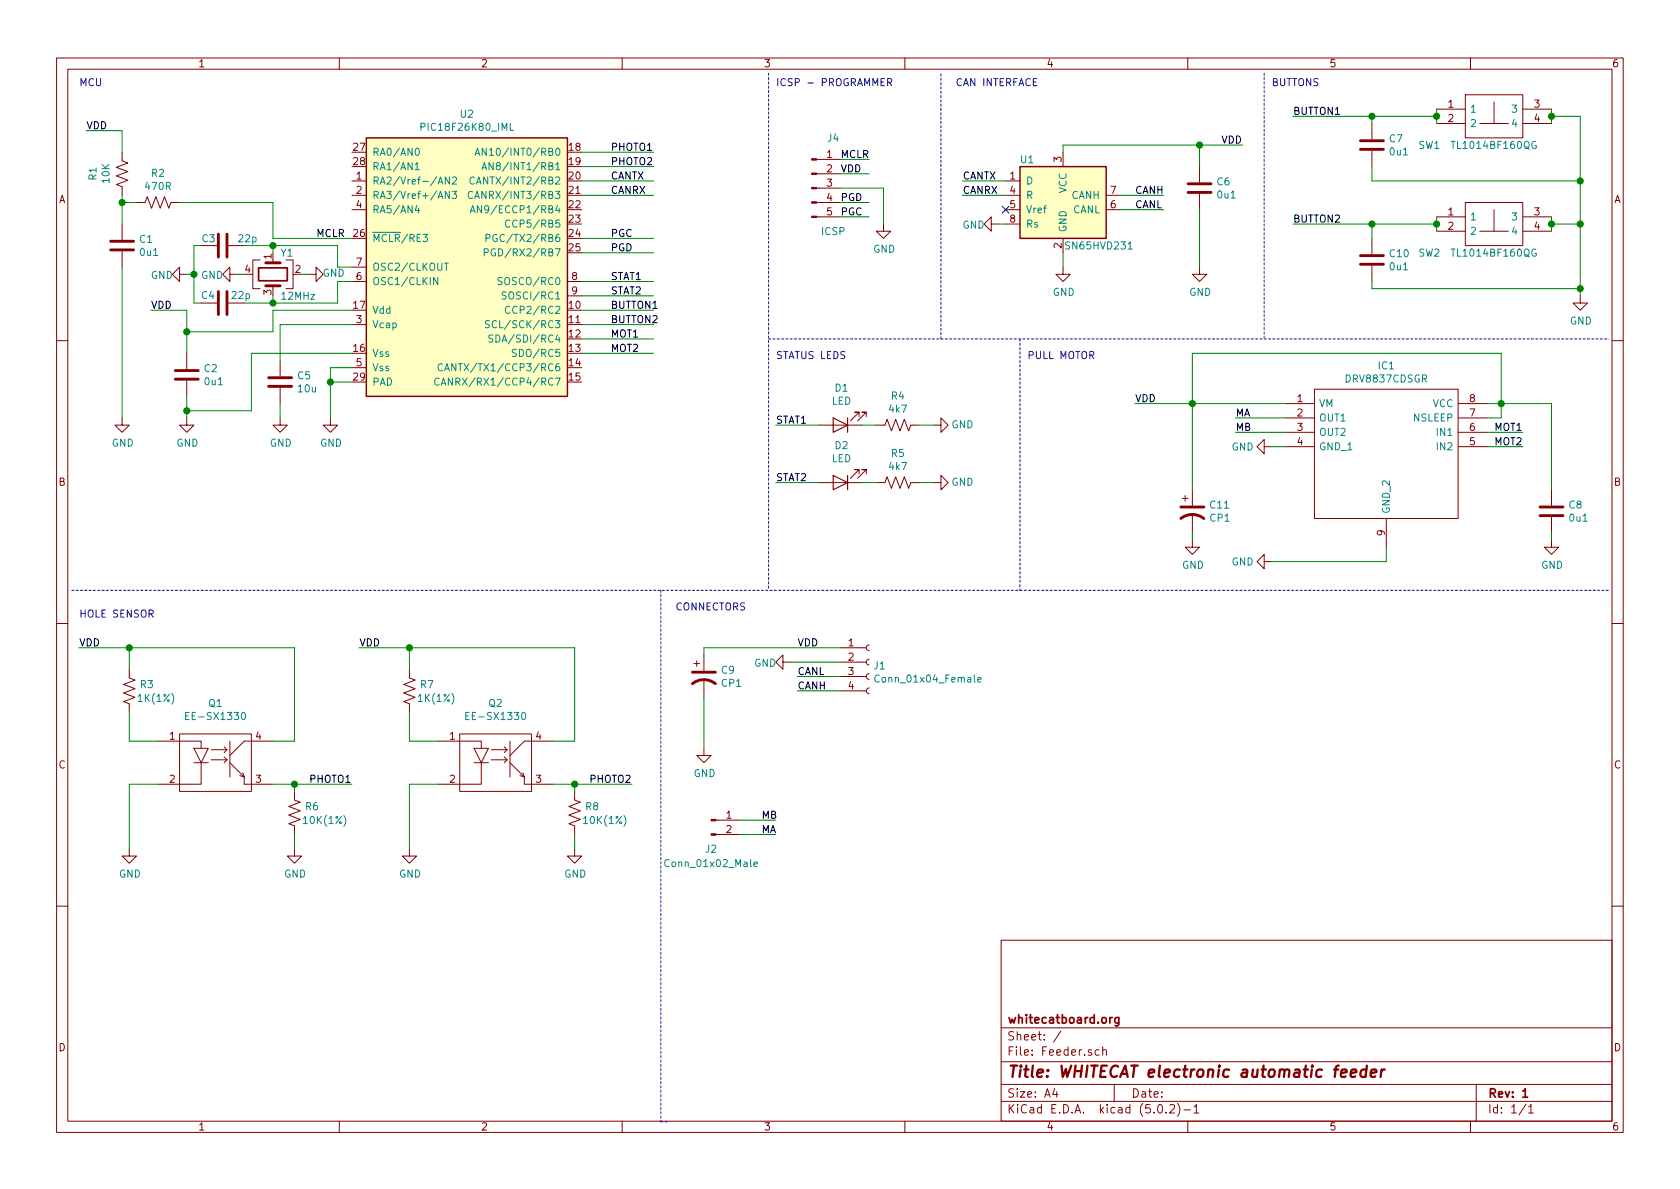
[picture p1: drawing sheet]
<svg xmlns="http://www.w3.org/2000/svg" width="297mm" height="210mm" viewBox="0 0 297 210" stroke-linecap="round" stroke-linejoin="round" font-family="sans-serif">
<g fill="none" stroke="#840000" stroke-width=".18">
<path d="M10 10.3h277v189.9h-277zM12 12.2h273v186.1h-273zM60 10.3v1.9M110 10.3v1.9M160 10.3v1.9M210 10.3v1.9M254 19.3h5.1M259.1 16.8h10.1v7.6h-10.1zM260 10.3v1.9M264.2 18v3.8M269.2 19.3h5.1M21.6 26.9v1.5l1 .4-2 .8 2 .7-2 .8 2 .8-2 .7 1 .4v1.5"/>
<path d="M21.6 39.6v2.8M24.1 35.8h1.6l.3-1 .8 2 .8-2 .7 2 .8-2 .7 2 .4-1h1.5M62.2 32h2.6M62.2 34.5h2.6M62.2 37.1h2.6M144.4 38.3h4.2M144.4 35.8h4.2M144.4 33.3h4.2M144.4 30.7h4.2M144.4 28.2h4.2M156.2 39.6v1.3h1.3l-1.3 1.3-1.3-1.3h1.3M175.3 39.6v-1.3l-1.3 1.3 1.3 1.3v-1.3h1.2"/>
<path d="M177.8 32h2.5M177.8 34.5h2.5M177.8 37.1h2.5M177.8 39.6h2.5M188 26.9v2.6M195.6 34.5h2.5M195.6 37.1h2.5M212.1 29.5v2.8M212.1 34.3v2.8M242.6 21.8v2.8M242.6 26.7v2.8M254 38.3h5.1"/>
<path d="M254 21.8h5.1M259.1 35.8h10.1v7.6h-10.1zM261.6 21.8h5.1M264.2 37.1v3.8M269.2 38.3h5.1M269.2 21.8h5.1M21.6 44.4v2.8M31.7 48.5v-1.3l-1.2 1.3 1.2 1.3v-1.3h1.3M35.6 53.6h2.8M40.4 43.4h2.8M40.4 53.6h2.8M40.6 48.5v-1.3l-1.2 1.3 1.2 1.3v-1.3h1.3"/>
<path d="M46 46h-1.3v5h1.3M48.3 46v.5M48.3 50.5v.5M50.5 46h1.3v5h-1.3M54.6 48.5h1.3v-1.3l1.2 1.3-1.2 1.3v-1.3M62.2 57.4h2.6M62.2 49.8h2.6M62.2 47.2h2.6M100.3 49.8h2.6M100.3 52.3h2.6M188 47.2v1.3h1.2l-1.2 1.3-1.3-1.3h1.3M188 42.2v2.5"/>
<path d="M212.1 47.2v1.3h1.3l-1.3 1.3-1.3-1.3h1.3M242.6 42.2v2.8M242.6 47v2.8M254 40.9h5.1M261.6 40.9h5.1M269.2 40.9h5.1M279.4 52.3v1.3h1.3l-1.3 1.3-1.3-1.3h1.3M10 60.2h2M21.6 73.9v1.3h1.3l-1.3 1.2-1.3-1.2h1.3M33 73.9v1.3h1.3l-1.3 1.2-1.3-1.2h1.3M33 62.5v2.8M33 67.3v2.8"/>
<path d="M49.5 73.9v1.3h1.3l-1.3 1.2-1.2-1.2h1.2M49.5 63.7v2.8M49.5 68.6v2.8M58.4 73.9v1.3h1.3l-1.3 1.2-1.3-1.2h1.3M62.2 65h2.6M144.8 75.2h7.6M151.9 73.7v-.8h-.8h.8l-1.5 1.5M153.2 73.7v-.8h-.8h.8l-1.6 1.5M154.9 75.2h1.6l.3-1 .8 2 .8-2 .7 2 .8-2 .8 2 .3-1h1.6M165.1 75.2h1.3v-1.3l1.2 1.3-1.2 1.2v-1.2M223.5 79v-1.3l-1.3 1.3 1.3 1.3v-1.3h1.3M227.3 71.4h5.1"/>
<path d="M227.3 73.9h5.1M227.3 76.4h5.1M227.3 79h5.1M232.4 68.8h25.4v22.9h-25.4zM257.8 71.4h5.1M257.8 73.9h5.1M257.8 76.4h5.1M257.8 79h5.1M285 60.2h2M144.8 85.3h7.6M151.9 83.8v-.7h-.8h.8l-1.5 1.5M153.2 83.8v-.7h-.8h.8l-1.6 1.5"/>
<path d="M154.9 85.3h1.6l.3-1 .8 2.1 .8-2.1 .7 2.1 .8-2.1 .8 2.1 .3-1.1h1.6M165.1 85.3h1.3v-1.2l1.2 1.2-1.2 1.3v-1.3M209 88.1h1.1M209.5 87.6v1M210.8 95.5v1.3h1.3l-1.3 1.2-1.3-1.2h1.3M210.8 86.6v2.8M210.8 90.9v3.3M223.5 99.3v-1.3l-1.3 1.3 1.3 1.3v-1.3h1.3M245.1 91.7v5.1M274.3 95.5v1.3h1.3l-1.3 1.2-1.3-1.2h1.3M274.3 86.6v2.8M274.3 91.4v2.8"/>
<path d="M10 110.3h2M22.9 118.4v1.5l1 .4-2.1 .7 2.1 .8-2.1 .7 2.1 .8-2.1 .8 1.1 .4v1.5M72.4 118.4v1.5l1 .4-2 .7 2 .8-2 .7 2 .8-2 .8 1 .4v1.5M122.7 117.3h1M123.2 116.8v1.1M124.5 115.8v2.8M138.4 117.1v-1.3l-1.2 1.3 1.2 1.3v-1.3h1.3M148.6 119.6h4.6M148.6 117.1h4.6M148.6 114.5h4.6M153.7 119.1l-.3 .1-.2 .4 .1 .3 .4 .2M153.7 116.6l-.3 .1-.2 .3 .1 .4 .4 .2"/>
<path d="M153.7 114l-.3 .1-.2 .4 .1 .4 .4 .2M285 110.3h2M27.9 131.1h7.7v1.2M31.7 129.8h12.7v10.1h-12.7zM34.3 132.3h2.5l-1.2 2.6zM34.3 134.9h2.5M35.6 134.9v3.8h-7.7M37.3 134.4h2.8M37.3 132.6h2.8M39.6 133.9l.5 .5M39.6 132.1l.5 .5M40.1 134.4l-.5 .5"/>
<path d="M40.1 132.6l-.5 .5M40.6 134.9l2.6 2.5M40.6 131.1v6.3M42.4 137.2l.8 .2M42.9 136.6l.3 .8M43.2 137.4v1.3h5.1M48.3 131.1h-5.1l-2.6 2.5M52.1 139.9v1.6l1 .4-2 .7 2 .8-2 .7 2 .8-2 .8 1 .3v1.6M77.5 131.1h7.6v1.2M81.3 129.8h12.7v10.1h-12.7zM83.8 132.3h2.6l-1.3 2.6zM83.8 134.9h2.6"/>
<path d="M85.1 134.9v3.8h-7.6M86.9 134.4h2.8M86.9 132.6h2.8M89.2 133.9l.5 .5M89.2 132.1l.5 .5M89.7 134.4l-.5 .5M89.7 132.6l-.5 .5M90.2 134.9l2.5 2.5M90.2 131.1v6.3M91.9 137.2l.8 .2M92.5 136.6l.2 .8M92.7 137.4v1.3h5.1"/>
<path d="M97.8 131.1h-5.1l-2.5 2.5M101.6 139.9v1.6l1 .4-2 .7 2 .8-2 .7 2 .8-2 .8 1 .3v1.6M124.5 132.3v1.3h1.2l-1.2 1.3-1.3-1.3h1.3M124.5 120.1v3.3M148.6 122.2h4.6M153.7 121.7l-.3 .1-.2 .3 .1 .4 .4 .2M22.9 150.1v1.3h1.2l-1.2 1.2-1.3-1.2h1.3M52.1 150.1v1.3h1.2l-1.2 1.2-1.3-1.2h1.3M72.4 150.1v1.3h1.3l-1.3 1.2-1.3-1.2h1.3M101.6 150.1v1.3h1.3l-1.3 1.2-1.3-1.2h1.3M126.6 147.6h4.2M126.6 145h4.2"/>
<path d="M10 160.2h2M177 166.3h108v32h-108zM285 160.2h2M60 198.3v1.9M110 198.3v1.9M160 198.3v1.9M177 194.8h108M177 191.8h108M177 187.8h108M177 181.8h108M186.5 192.5l-.4 1h1M186.8 193v1"/>
<path d="M187.6 182.3l-1.3 2M194.3 185.7l-.4-.1-.3 .3 .1 .6 .2 .1 .4-.1M195 185.7a.37 .37 0 0 1 .6 .1v.8M195 185.1v1.5M197 191.8v3M204.8 195.5l.4-.2a.94 .94 0 0 1 0 1.5 .79 .79 0 0 1-.4-1.3zM206.2 196.7v.1M206.8 195.5l.2-.2h.4l.2 .2 .1 .3-.1 .2-.8 .8h.9M208.2 195.1a1.71 1.71 0 0 1 0 2.3M209.3 196.3h1.2M210 198.3v1.9M211.1 195.8l.4-.5v1.5"/>
<path d="M211.1 196.8h.9M260 198.3v1.9M261 191.8v6.5M269.8 195.2l-1.2 2M270.3 195.8l.4-.5v1.5M270.3 196.8h.8"/>
</g>
<path d="M45.7 47.4h5.1v2.3h-5.1zM197.8 179.9v1.2l-.3 .3h-.3M197.8 180l-.4-.1-.3 .3 .1 .6h.6M269.2 193l.5-.5v1.5M269.2 194h.9" fill="none" stroke="#840000" stroke-width=".3"/>
<path d="M238.8 189.8l1-.2v-.4h-.8l-.2 1 .2 .2 .6-.1M241.6 189.2a.68 .68 0 0 0-1 .3l-.1 .6 .2 .2 .1 .1 .6-.1M241.7 188.4l-.3 2M242.4 189.8l1-.2-.1-.4-.6-.1-.3 .3v.9l.2 .1 .6-.1M244.3 189.1l-.2 1.3M244.8 189.1a.54 .54 0 0 0-.6 .4" fill="none" stroke="#840000" stroke-width=".41"/>
<g fill="#840000" stroke="#840000" stroke-width=".18">
<path d="M143.5 38.2h.9v.3h-.9z"/>
<path d="M143.5 35.7h.9v.2h-.9z"/>
<path d="M143.5 33.1h.9v.3h-.9z"/>
<path d="M143.5 30.6h.9v.3h-.9z"/>
<path d="M143.5 28.1h.9v.2h-.9z"/>
<path d="M125.7 147.4h.9v.3h-.9z"/>
<path d="M125.7 144.9h.9v.3h-.9z"/>
</g>
<g fill="none" stroke="#008400" stroke-width=".18">
<path d="M254 19.3v2.5M274.3 19.3v2.5M15.2 23.1h6.4v3.8M21.6 35.8h2.5M21.6 34.5v5.1M31.7 35.8h16.6v6.4h13.9M102.9 32h12.7M102.9 34.5h12.7M102.9 29.5h12.7M102.9 26.9h12.7M148.6 28.2h5.1M148.6 30.7h5.1"/>
<path d="M148.6 35.8h5.1M148.6 38.3h5.1M148.6 33.3h7.6v6.3M170.2 32h7.6M170.2 34.5h7.6M176.5 39.6h1.3M198.1 34.5h7.6M198.1 37.1h7.6M212.1 25.6v3.9M212.1 37.1v10.1M219.7 25.6h-31.7v1.3M228.6 39.6h25.4"/>
<path d="M228.6 20.6h25.4M242.6 29.5v2.5h36.8M242.6 20.6v1.2M242.6 39.6v2.6M254 38.3v2.6M274.3 39.6h5.1M274.3 20.6h5.1v31.7M274.3 38.3v2.6M21.6 47.2v26.7M26.7 54.9h6.3v7.6M33 48.5h1.3M35.6 43.4h-1.3v10.2h1.3"/>
<path d="M41.9 48.5h1.3M43.2 43.4h16.5v3.8h2.5M48.3 43.4v1.3M48.3 52.3v1.3M53.3 48.5h1.3M62.2 54.9h-13.9v3.8h-15.3M62.2 57.4h-12.7v6.3M62.2 49.8h-2.5v3.8h-16.5M102.9 54.9h12.7M102.9 42.2h12.7M102.9 44.7h12.7M102.9 57.4h12.7"/>
<path d="M102.9 49.8h12.7M102.9 52.3h12.7M102.9 59.9h12.7M188 44.7v2.5M242.6 49.8v1.2h36.8M33 70.1v3.8M49.5 71.4v2.5M58.4 67.6h3.8M62.2 65h-3.8v8.9M62.2 62.5h-17.8v10.1h-11.4M102.9 62.5h12.7M137.2 75.2h7.6"/>
<path d="M152.4 75.2h2.5M162.6 75.2h2.5M200.7 71.4h26.6M218.4 76.4h8.9M218.4 73.9h8.9M224.8 79h2.5M262.9 73.9h2.5v-11.4h-54.6v24.1M262.9 76.4h6.3M262.9 79h6.3M262.9 71.4h11.4v15.2M137.2 85.3h7.6M152.4 85.3h2.5"/>
<path d="M162.6 85.3h2.5M210.8 94.2v1.3M245.1 96.8v2.5h-20.3M274.3 94.2v1.3M14 114.5h38.1v16.6h-3.8M22.9 114.5v3.9M63.5 114.5h38.1v16.6h-3.8M72.4 114.5v3.9M139.7 117.1h8.9M141 119.6h7.6M148.6 114.5h-24.1v1.3M22.9 126v5.1h5"/>
<path d="M27.9 138.7h-5v11.4M48.3 138.7h13.9M52.1 138.7v1.2M72.4 126v5.1h5.1M77.5 138.7h-5.1v11.4M97.8 138.7h14M101.6 138.7v1.2M124.5 123.4v8.9M141 122.2h7.6M52.1 147.6v2.5M101.6 147.6v2.5M130.8 145h6.4"/>
<path d="M130.8 147.6h6.4"/>
</g>
<g fill="none" stroke="#840000" stroke-width=".51">
<path d="M210.1 34h4M210.1 32.5h4M240.5 26.4h4.1M240.5 24.9h4.1M19.6 44.2h4M19.6 42.7h4M38.6 41.4v4.1M38.6 51.6v4M40.1 41.4v4.1M40.1 51.6v4M47 46.5h2.5M47 50.5h2.5"/>
<path d="M240.5 46.7h4.1M240.5 45.2h4.1M31 67.1h4.1M31 65.5h4.1M47.5 68.3h4.1M47.5 66.8h4.1M208.8 91.7a3.3 3.3 0 0 1 4.1 0M208.8 89.7h4.1M272.3 89.7h4.1M272.3 91.2h4.1M122.4 118.9h4.1M122.4 120.9a3.3 3.3 0 0 1 4.1 0"/>
</g>
<g fill="#008400" stroke="#008400" stroke-width=".25">
<circle cx="21.6" cy="35.8" r=".51"/>
<circle cx="58.4" cy="67.6" r=".51"/>
<circle cx="48.3" cy="43.4" r=".51"/>
<circle cx="48.3" cy="53.6" r=".51"/>
<circle cx="33" cy="58.7" r=".51"/>
<circle cx="33" cy="72.6" r=".51"/>
<circle cx="34.3" cy="48.5" r=".51"/>
<circle cx="212.1" cy="25.6" r=".51"/>
<circle cx="279.4" cy="39.6" r=".51"/>
<circle cx="265.4" cy="71.4" r=".51"/>
<circle cx="210.8" cy="71.4" r=".51"/>
<circle cx="72.4" cy="114.5" r=".51"/>
<circle cx="101.6" cy="138.7" r=".51"/>
<circle cx="22.9" cy="114.5" r=".51"/>
<circle cx="52.1" cy="138.7" r=".51"/>
<circle cx="274.3" cy="20.6" r=".51"/>
<circle cx="254" cy="20.6" r=".51"/>
<circle cx="254" cy="39.6" r=".51"/>
<circle cx="274.3" cy="39.6" r=".51"/>
<circle cx="242.6" cy="20.6" r=".51"/>
<circle cx="242.6" cy="39.6" r=".51"/>
<circle cx="279.4" cy="32" r=".51"/>
<circle cx="279.4" cy="51" r=".51"/>
</g>
<g fill="#ffffc2" stroke="#ffffc2" stroke-width=".18">
<path d="M64.8 24.4h35.5v45.7h-35.5z"/>
<path d="M180.3 29.5h15.3v12.7h-15.3z"/>
</g>
<path d="M64.8 24.4h35.5v45.7h-35.5zM180.3 29.5h15.3v12.7h-15.3z" fill="none" stroke="#840000" stroke-width=".25"/>
<g fill="none" stroke="#008484" stroke-width=".18">
<path d="M73.4 29.1l.4-.4v1.3M73.4 30h.7M73.5 26.3l.2-.1a.67 .67 0 0 1 .5 .6 .67 .67 0 0 1-.5 .7l-.3-.5zM73.7 36.3l-.3 .9h.8M74 36.8v.8M74.4 22.4l.7-.1v-.4l-.2-.1h-.5v1.3M77.5 32.6l.4-1.3 .4 1.3M77.6 32.2h.6M79.5 31.3v1.3l-.8-1.3v1.3M79.5 33.8v1.3l-.8-1.3v1.3M79.9 33.8h.8l-.4 .5 .4 .1v.6l-.2 .1-.6-.1M80 31.4l.5-.1 .2 .3v.2l-.8 .8h.8"/>
<path d="M83.1 37.6l.5-1.2 .4 1.2M83.3 37.3h.6M83.6 34a.6 .6 0 0 0-.9 .4 .6 .6 0 0 0 .6 .7l.3-.1M83.9 31.4a.6 .6 0 0 0-.9 .4 .6 .6 0 0 0 .6 .8l.3-.2M83.9 35.1l.5-1.3 .4 1.3M84 27.5l.4-1.3 .4 1.3M84 34.7h.7M84.1 27.1h.6M84.2 32.6l.5-1.3 .4 1.3M85.1 36.4v1.2l-.7-1.2v1.2M85.2 30l.4-1.3 .4 1.3M85.3 29.7h.6"/>
<path d="M86 26.2v1.3l-.7-1.3v1.3M87.2 28.7v1.3l-.7-1.3v1.3M90.1 39a.6 .6 0 0 0-.8 .5 .6 .6 0 0 0 .6 .7l.2-.1M90.2 21.8v1.3h.6M271.6 25.1a.59 .59 0 0 0-.8 .5 .59 .59 0 0 0 .8 .6v-.5h-.2M74.8 41.4h.8l-.4 .5 .3 .2 .1 .4-.3 .2-.5-.1M77.4 49.1v1.2l-.7-1.2v1.2M78.6 46.5h.7M78.9 46.5v1.3M85.6 44.6h.6l.1-.5-.2-.1h-.5v1.3M85.9 42.1h.6l.1-.5-.2-.2h-.5v1.3M86.5 56.8l-.5-.1-.1 .1v.4l.5 .2 .1 .3-.2 .3-.5-.1"/>
<path d="M87.1 59.3l-.5-.1-.1 .2v.3l.5 .3 .1 .3-.2 .2-.5-.1M87.6 44.1a.59 .59 0 0 0-.8 .5 .59 .59 0 0 0 .8 .6v-.5h-.2M87.9 41.5a.59 .59 0 0 0-.8 .6 .59 .59 0 0 0 .8 .6v-.5h-.2M88.8 49.1h-.5l-.2 .1v.3l.5 .3 .2 .3-.3 .2h-.5M89.5 51.7l-.5-.1-.2 .1 .1 .5 .5 .2 .1 .2-.2 .3-.5-.1M90.1 54.3a.6 .6 0 0 0-.8 .4 .6 .6 0 0 0 .6 .7l.2-.1M199.5 44h.7M271.6 44.1a.59 .59 0 0 0-.8 .6 .59 .59 0 0 0 .8 .6v-.5h-.2M77.6 67a.51 .51 0 0 0-.6 0 .51 .51 0 0 0-.1 .6 .46 .46 0 0 0 .2 .5 .46 .46 0 0 0 .5-.1M78 68.1l.4-1.3 .4 1.3M78.1 67.8h.6M78.2 64.4a.6 .6 0 0 0-.8 .5 .6 .6 0 0 0 .6 .7l.2-.1"/>
<path d="M78.6 65.6l.4-1.3 .5 1.3M78.7 65.2h.6M80 66.8v1.3l-.7-1.3v1.3M91.3 61.8h-.5l-.2 .1v.3l.6 .3 .1 .3-.2 .2h-.5M155.4 119.5a.6 .6 0 0 0-.8 .4 .6 .6 0 0 0 .6 .7l.2-.1M32.8 126.6h.4M33.4 126h-.6v1.2h.6M42.8 126.1l.2-.1a.67 .67 0 0 1 .4 .6 .67 .67 0 0 1-.4 .6l-.3-.4zM82.3 126.6h.5M83 126h-.7v1.2h.7M92.3 126.1l.2-.1a.67 .67 0 0 1 .5 .6 .67 .67 0 0 1-.5 .6l-.3-.4zM172.9 120.2l.6-.1-.1-.3h-.3l-.2 .2v.6h.5"/>
<path d="M133.3 152.8l.6-.1v-.2l-.4-.1-.2 .2 .1 .6h.5"/>
</g>
<path d="M177.2 36.5l1.2 1.2M178.4 36.5l-1.2 1.2" fill="none" stroke="#000084" stroke-width=".18"/>
<path d="M147.3 73.9l2.6 1.3-2.6 1.2zM149.9 73.9v2.5M147.3 84.1l2.6 1.2-2.6 1.3zM149.9 84.1v2.5" fill="none" stroke="#840000" stroke-width=".2"/>
<path d="M135.9 12.9v91.5M223.5 12.9v47M135.9 59.9h148.6M166.4 59.9v-47M180.3 59.9v44.5M12.7 104.4h271.8M116.8 104.4v94M116.8 198.4h1.3" fill="none" stroke="#0000c2" stroke-width=".18" stroke-dasharray=".4 .4"/>
<path d="M156.9 14.5h.7v-.5l-.2-.1h-.5v1.3M157.3 14.5l.4 .7" fill="none" stroke="#0000c2" stroke-width=".18"/>
<text font-size="2.8" fill="#840000" x="178" y="190.5">Title: WHITECAT electronic automatic feeder</text>
<g font-size="2.1" fill="#840000">
<text x="178" y="184">Sheet: /</text>
<text x="178" y="181">whitecatboard.org</text>
<text x="178" y="186.7">File: Feeder.sch</text>
<text x="178" y="196.9">KiCad E.D.A. kicad (5.0.2)-1</text>
<text x="178" y="194.1">Size: A4</text>
<text x="200" y="194.1">Date:</text>
<text x="263" y="194.1">Rev: 1</text>
<text x="263" y="196.9">Id: 1/1</text>
</g>
<g font-size="1.8" fill="#840000">
<text x="35" y="11.9">1</text>
<text x="85" y="11.9">2</text>
<text x="135" y="11.9">3</text>
<text x="185" y="11.9">4</text>
<text x="235" y="11.9">5</text>
<text x="285" y="11.9">6</text>
<text x="256.1" y="19">1</text>
<text x="256.1" y="21.6">2</text>
<text x="271.3" y="19">3</text>
<text x="271.3" y="21.6">4</text>
<text x="62.5" y="26.7">27</text>
<text x="62.5" y="29.2">28</text>
<text x="100.6" y="26.7">18</text>
<text x="100.6" y="29.2">19</text>
<text x="146.2" y="27.9">1</text>
<text x="187.7" y="28.7" transform="rotate(-90 187.7 28.7)">3</text>
<text x="10.4" y="35.9">A</text>
<text x="63" y="31.7">1</text>
<text x="63" y="34.3">2</text>
<text x="100.6" y="31.7">20</text>
<text x="100.6" y="34.3">21</text>
<text x="146.2" y="30.5">2</text>
<text x="146.2" y="33">3</text>
<text x="146.2" y="35.6">4</text>
<text x="178.6" y="31.7">1</text>
<text x="178.6" y="34.3">4</text>
<text x="196.4" y="34.3">7</text>
<text x="285.4" y="35.9">A</text>
<text x="62.5" y="41.9">26</text>
<text x="63" y="36.8">4</text>
<text x="100.6" y="36.8">22</text>
<text x="100.6" y="39.4">23</text>
<text x="100.6" y="41.9">24</text>
<text x="146.2" y="38.1">5</text>
<text x="178.6" y="36.8">5</text>
<text x="178.6" y="39.4">8</text>
<text x="196.4" y="36.8">6</text>
<text x="256.1" y="38.1">1</text>
<text x="256.1" y="40.6">2</text>
<text x="271.3" y="38.1">3</text>
<text x="271.3" y="40.6">4</text>
<text x="48" y="45.8" transform="rotate(-90 48 45.8)">1</text>
<text x="63" y="47">7</text>
<text x="100.6" y="44.4">25</text>
<text x="187.7" y="43.9" transform="rotate(-90 187.7 43.9)">2</text>
<text x="43.3" y="48.3">4</text>
<text x="48" y="52.2" transform="rotate(-90 48 52.2)">3</text>
<text x="52.2" y="48.3">2</text>
<text x="63" y="49.5">6</text>
<text x="101.1" y="49.5">8</text>
<text x="101.1" y="52.1">9</text>
<text x="62.5" y="54.6">17</text>
<text x="63" y="57.1">3</text>
<text x="100.6" y="54.6">10</text>
<text x="100.6" y="57.1">11</text>
<text x="100.6" y="59.7">12</text>
<text x="62.5" y="62.2">16</text>
<text x="63" y="64.8">5</text>
<text x="100.6" y="62.2">13</text>
<text x="100.6" y="64.8">14</text>
<text x="62.5" y="67.3">29</text>
<text x="100.6" y="67.3">15</text>
<text x="229.4" y="71.1">1</text>
<text x="259.9" y="71.1">8</text>
<text x="229.4" y="73.7">2</text>
<text x="229.4" y="76.2">3</text>
<text x="259.9" y="73.7">7</text>
<text x="259.9" y="76.2">6</text>
<text x="229.4" y="78.7">4</text>
<text x="259.9" y="78.7">5</text>
<text x="10.4" y="85.9">B</text>
<text x="285.4" y="85.9">B</text>
<text x="244.9" y="94.7" transform="rotate(-90 244.9 94.7)">9</text>
<text x="150" y="114.3">1</text>
<text x="150" y="116.8">2</text>
<text x="150" y="119.4">3</text>
<text x="150" y="121.9">4</text>
<text x="30" y="130.8">1</text>
<text x="45.2" y="130.8">4</text>
<text x="79.5" y="130.8">1</text>
<text x="94.8" y="130.8">4</text>
<text x="10.4" y="135.9">C</text>
<text x="285.4" y="135.9">C</text>
<text x="30" y="138.4">2</text>
<text x="45.2" y="138.4">3</text>
<text x="79.5" y="138.4">2</text>
<text x="94.8" y="138.4">3</text>
<text x="128.4" y="144.8">1</text>
<text x="128.4" y="147.3">2</text>
<text x="10.4" y="185.9">D</text>
<text x="285.4" y="185.9">D</text>
<text x="35" y="199.9">1</text>
<text x="85" y="199.9">2</text>
<text x="135" y="199.9">3</text>
<text x="185" y="199.9">4</text>
<text x="235" y="199.9">5</text>
<text x="285" y="199.9">6</text>
</g>
<g font-size="1.8" fill="#0000c2">
<text x="14" y="15.2">MCU</text>
<text x="137.2" y="15.2">ICSP - PROGRAMMER</text>
<text x="168.9" y="15.2">CAN INTERFACE</text>
<text x="224.8" y="15.2">BUTTONS</text>
<text x="137.2" y="63.5">STATUS LEDS</text>
<text x="181.6" y="63.5">PULL MOTOR</text>
<text x="119.4" y="107.9">CONNECTORS</text>
<text x="14" y="109.2">HOLE SENSOR</text>
</g>
<g font-size="1.8">
<text x="15.2" y="22.9">VDD</text>
<text x="228.6" y="20.3">BUTTON1</text>
<text x="107.9" y="29.2">PHOTO2</text>
<text x="107.9" y="26.7">PHOTO1</text>
<text x="148.6" y="27.9">MCLR</text>
<text x="215.9" y="25.4">VDD</text>
<text x="107.9" y="31.7">CANTX</text>
<text x="107.9" y="34.3">CANRX</text>
<text x="148.6" y="30.5">VDD</text>
<text x="148.6" y="35.6">PGD</text>
<text x="170.2" y="31.7">CANTX</text>
<text x="170.2" y="34.3">CANRX</text>
<text x="200.7" y="34.3">CANH</text>
<text x="55.9" y="41.9">MCLR</text>
<text x="107.9" y="41.9">PGC</text>
<text x="148.6" y="38.1">PGC</text>
<text x="200.7" y="36.8">CANL</text>
<text x="228.6" y="39.4">BUTTON2</text>
<text x="107.9" y="44.4">PGD</text>
<text x="107.9" y="49.5">STAT1</text>
<text x="107.9" y="52.1">STAT2</text>
<text x="26.7" y="54.6">VDD</text>
<text x="107.9" y="54.6">BUTTON1</text>
<text x="107.9" y="57.1">BUTTON2</text>
<text x="107.9" y="59.7">MOT1</text>
<text x="107.9" y="62.2">MOT2</text>
<text x="200.7" y="71.1">VDD</text>
<text x="137.2" y="74.9">STAT1</text>
<text x="218.4" y="73.7">MA</text>
<text x="218.4" y="76.2">MB</text>
<text x="264.2" y="76.2">MOT1</text>
<text x="264.2" y="78.7">MOT2</text>
<text x="137.2" y="85.1">STAT2</text>
<text x="14" y="114.3">VDD</text>
<text x="63.5" y="114.3">VDD</text>
<text x="141" y="114.3">VDD</text>
<text x="141" y="119.4">CANL</text>
<text x="141" y="121.9">CANH</text>
<text x="54.6" y="138.4">PHOTO1</text>
<text x="104.1" y="138.4">PHOTO2</text>
<text x="134.6" y="144.8">MB</text>
<text x="134.6" y="147.3">MA</text>
</g>
<g font-size="1.8" fill="#008484">
<text x="74.9" y="23.1">PIC18F26K80_IML</text>
<text x="81.4" y="20.8">U2</text>
<text x="259.8" y="19.9">1</text>
<text x="259.8" y="22.5">2</text>
<text x="267.5" y="19.9">3</text>
<text x="267.5" y="22.5">4</text>
<text x="65.8" y="27.6">RA0/AN0</text>
<text x="86.4" y="27.6">AN10/INT0/RB0</text>
<text x="146.4" y="25.1">J4</text>
<text x="180.5" y="28.9">U1</text>
<text x="245.7" y="25.2">C7</text>
<text x="245.8" y="27.5">0u1</text>
<text x="250.8" y="26.3">SW1</text>
<text x="257.1" y="26.3">TL1014BF160QG</text>
<text x="17.1" y="31.8" transform="rotate(-90 17.1 31.8)">R1</text>
<text x="19.4" y="32.3" transform="rotate(-90 19.4 32.3)">10K</text>
<text x="25.8" y="33.6">470R</text>
<text x="26.8" y="31.3">R2</text>
<text x="65.8" y="32.6">RA2/Vref-/AN2</text>
<text x="65.8" y="35.2">RA3/Vref+/AN3</text>
<text x="65.8" y="30.1">RA1/AN1</text>
<text x="84.7" y="35.2">CANRX/INT3/RB3</text>
<text x="84.9" y="32.6">CANTX/INT2/RB2</text>
<text x="87.4" y="30.1">AN8/INT1/RB1</text>
<text x="181.4" y="32.6">D</text>
<text x="181.4" y="35.2">R</text>
<text x="188.6" y="34.2" transform="rotate(-90 188.6 34.2)">VCC</text>
<text x="189.5" y="35.2">CANH</text>
<text x="215.2" y="32.8">C6</text>
<text x="215.3" y="35.1">0u1</text>
<text x="65.8" y="37.7">RA5/AN4</text>
<text x="85.4" y="37.7">AN9/ECCP1/RB4</text>
<text x="90.6" y="40.3">CCP5/RB5</text>
<text x="145.3" y="41.6">ICSP</text>
<text x="170.2" y="40.4">GND</text>
<text x="181.4" y="37.7">Vref</text>
<text x="181.4" y="40.3">Rs</text>
<text x="188.6" y="41.1" transform="rotate(-90 188.6 41.1)">GND</text>
<text x="189.7" y="37.7">CANL</text>
<text x="259.8" y="39">1</text>
<text x="259.8" y="41.5">2</text>
<text x="267.5" y="39">3</text>
<text x="267.5" y="41.5">4</text>
<text x="24.7" y="42.9">C1</text>
<text x="24.8" y="45.3">0u1</text>
<text x="35.8" y="42.8">C3</text>
<text x="42.2" y="42.8">22p</text>
<text x="49.7" y="45.4">Y1</text>
<text x="65.8" y="42.8">MCLR/RE3</text>
<text x="65.8" y="47.9">OSC2/CLKOUT</text>
<text x="87.5" y="45.3">PGD/RX2/RB7</text>
<text x="87.7" y="42.8">PGC/TX2/RB6</text>
<text x="154.4" y="44.7">GND</text>
<text x="188.8" y="44.1">SN65HVD231</text>
<text x="245.8" y="45.5">C10</text>
<text x="245.8" y="47.8">0u1</text>
<text x="250.8" y="45.4">SW2</text>
<text x="257.1" y="45.4">TL1014BF160QG</text>
<text x="26.7" y="49.3">GND</text>
<text x="35.6" y="49.3">GND</text>
<text x="35.7" y="52.9">C4</text>
<text x="41.1" y="52.9">22p</text>
<text x="49.9" y="53">12MHz</text>
<text x="57" y="48.9">GND</text>
<text x="65.8" y="50.4">OSC1/CLKIN</text>
<text x="88.9" y="50.4">SOSCO/RC0</text>
<text x="89.8" y="53">SOSCI/RC1</text>
<text x="186.1" y="52.3">GND</text>
<text x="210.3" y="52.3">GND</text>
<text x="65.8" y="55.5">Vdd</text>
<text x="65.8" y="58">Vcap</text>
<text x="87.5" y="58">SCL/SCK/RC3</text>
<text x="90.6" y="55.5">CCP2/RC2</text>
<text x="277.6" y="57.4">GND</text>
<text x="36.1" y="65.8">C2</text>
<text x="65.8" y="63.1">Vss</text>
<text x="65.8" y="65.7">Vss</text>
<text x="80.2" y="65.7">CANTX/TX1/CCP3/RC6</text>
<text x="88.1" y="60.6">SDA/SDI/RC4</text>
<text x="91.4" y="63.1">SDO/RC5</text>
<text x="243.7" y="65.3">IC1</text>
<text x="36.3" y="68.1">0u1</text>
<text x="52.7" y="67.1">C5</text>
<text x="52.8" y="69.4">10u</text>
<text x="65.8" y="68.2">PAD</text>
<text x="79.9" y="68.2">CANRX/RX1/CCP4/RC7</text>
<text x="147" y="71.6">LED</text>
<text x="147.7" y="69.3">D1</text>
<text x="157.6" y="70.7">R4</text>
<text x="238.1" y="67.6">DRV8837CDSGR</text>
<text x="157.3" y="73">4k7</text>
<text x="168.2" y="75.7">GND</text>
<text x="233.2" y="72">VM</text>
<text x="233.2" y="74.5">OUT1</text>
<text x="233.2" y="77.1">OUT2</text>
<text x="250" y="74.5">NSLEEP</text>
<text x="253.3" y="72">VCC</text>
<text x="254.3" y="77.1">IN1</text>
<text x="19.8" y="79">GND</text>
<text x="31.2" y="79">GND</text>
<text x="47.7" y="79">GND</text>
<text x="56.6" y="79">GND</text>
<text x="147" y="81.7">LED</text>
<text x="147.7" y="79.4">D2</text>
<text x="157.3" y="83.1">4k7</text>
<text x="157.6" y="80.8">R5</text>
<text x="217.8" y="79.7">GND</text>
<text x="233.2" y="79.6">GND_1</text>
<text x="254.3" y="79.6">IN2</text>
<text x="168.2" y="85.9">GND</text>
<text x="214" y="89.9">C11</text>
<text x="277.4" y="89.9">C8</text>
<text x="214" y="92.2">CP1</text>
<text x="245.7" y="90.9" transform="rotate(-90 245.7 90.9)">GND_2</text>
<text x="277.6" y="92.2">0u1</text>
<text x="209" y="100.6">GND</text>
<text x="217.8" y="100">GND</text>
<text x="272.5" y="100.6">GND</text>
<text x="127.6" y="119.1">C9</text>
<text x="133.3" y="117.9">GND</text>
<text x="154.6" y="118.4">J1</text>
<text x="24.6" y="124.1">1K(1%)</text>
<text x="24.8" y="121.7">R3</text>
<text x="36.9" y="125">Q1</text>
<text x="74.1" y="124.1">1K(1%)</text>
<text x="74.4" y="121.7">R7</text>
<text x="86.5" y="125">Q2</text>
<text x="127.6" y="121.5">CP1</text>
<text x="155.3" y="120.7">Conn_01x04_Female</text>
<text x="33.5" y="127.3">EE-SX1330</text>
<text x="83" y="127.3">EE-SX1330</text>
<text x="122.6" y="137.4">GND</text>
<text x="54.1" y="143.3">R6</text>
<text x="103.6" y="143.3">R8</text>
<text x="53.9" y="145.7">10K(1%)</text>
<text x="103.5" y="145.7">10K(1%)</text>
<text x="21" y="155.2">GND</text>
<text x="50.2" y="155.2">GND</text>
<text x="70.6" y="155.2">GND</text>
<text x="99.8" y="155.2">GND</text>
<text x="118.1" y="153.3">Conn_01x02_Male</text>
<text x="124.8" y="150.8">J2</text>
</g>
</svg>
